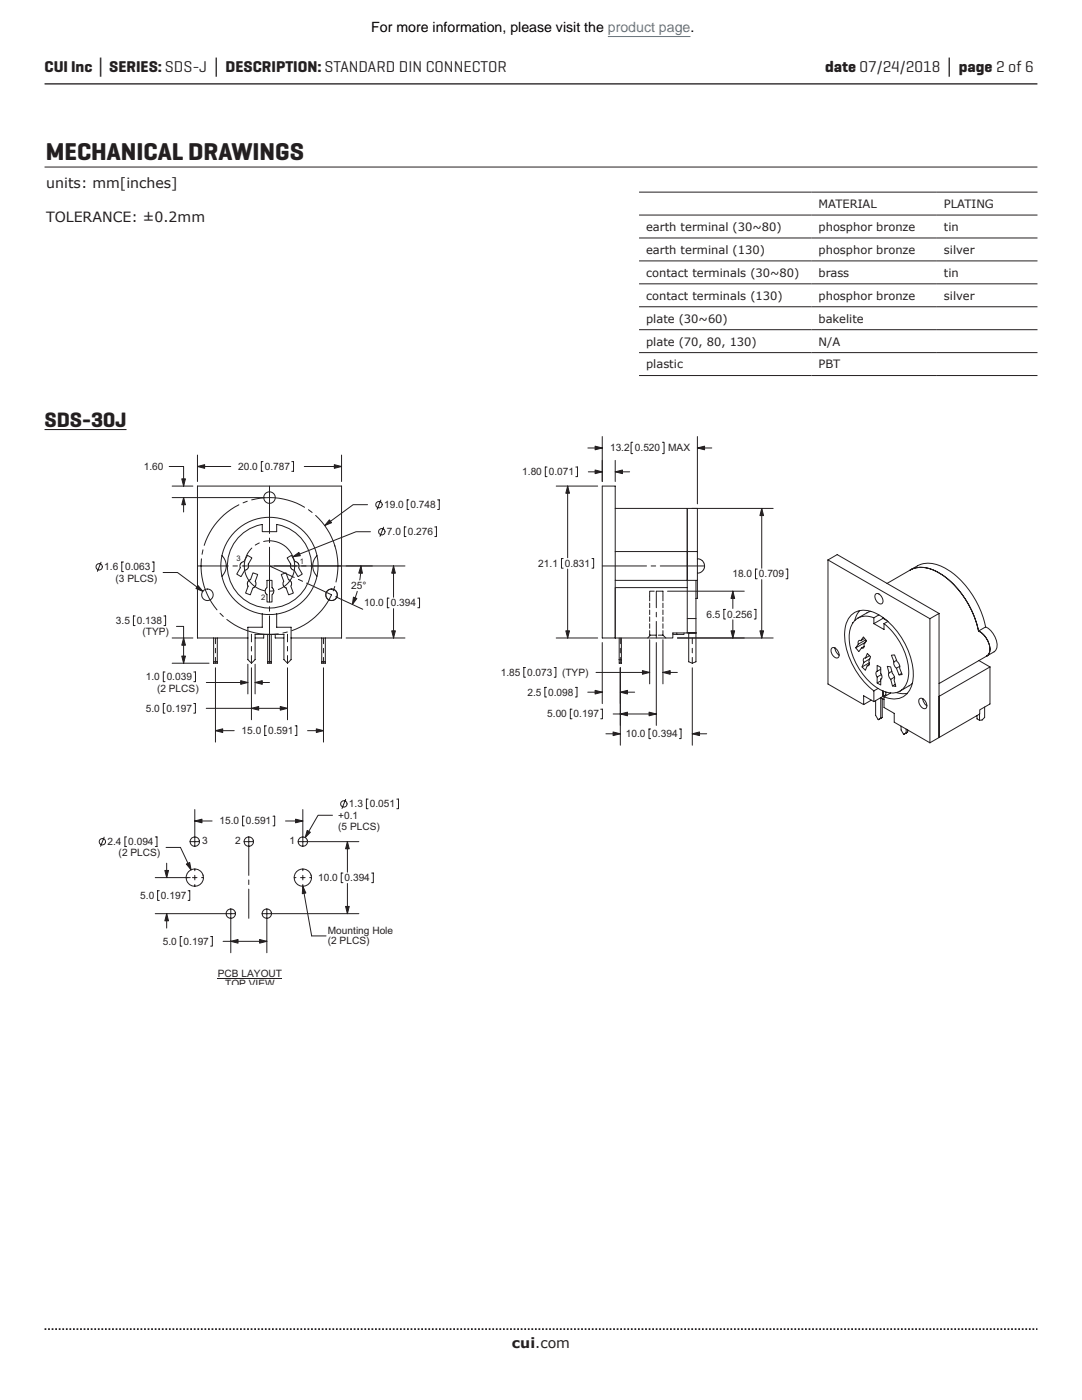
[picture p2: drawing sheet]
<svg xmlns="http://www.w3.org/2000/svg" width="216mm" height="279mm" viewBox="0 0 216 279" stroke-linecap="round" stroke-linejoin="round" font-family="sans-serif">
<path d="M8.9 265.3h198.1" fill="none" stroke="#231f20" stroke-width=".35" stroke-dasharray=".4 .4 .4 .4 .4 .4" stroke-dashoffset=".7" stroke-linecap="butt"/>
<path d="M8.9 16.7h198.1" fill="none" stroke="#231f20" stroke-width=".26"/>
<g fill="none" stroke="#231f20" stroke-width=".2">
<path d="M8.9 33.3h198.1M120.2 97h2.6v30.3h-2.6zM44.3 110.9l.7 1 .2 1-.2 1-.7 1.1M48 113.3l-.1-.4 .1-.4 .7-.4 .7-1.3 .9 .5-.8 1.3v.7l-.2 .3-.5 .2-.7 1.3-.9-.5 .8-1.3M48.1 106.7a8.2 8.2 0 0 1 4.2-2v1.4h2.9v-1.4a8.4 8.4 0 0 1 6.3 11.4 8.4 8.4 0 0 1-12.6 3.7 8.4 8.4 0 0 1-.8-13.1zM50.5 114.3l.9 .4-.5 1.3 .1 .8-.2 .4-.4 .1-.5 1.4-.9-.3 .5-1.4-.1-.8 .2-.3 .4-.2zM53.3 115.8h1v1.5l.3 .5v.5l-.3 .4v1.4h-1v-1.4l-.4-.6 .1-.5 .3-.3zM56.1 114.7l1-.4 .5 1.4 .5 .4 .1 .4-.2 .5 .5 1.4-.9 .3-.5-1.4-.6-.5v-.4l.1-.4zM58.7 113.8l-.6-.4-.2-.3 .1-.5-.7-1.3 .9-.5 .7 1.3 .6 .4 .2 .4-.1 .4 .7 1.3-.8 .5-.8-1.3M63.3 110.9l-.8 1.2a2.86 2.86 0 0 0 .8 2.9M122.8 101.5h16.4v8.6M122.8 110.1h16.4"/>
<path d="M122.8 115.8h14.3M137.1 117.3h-14.3v10M137.1 115.8v10.5M137.1 110.1v5.7M137.1 101.5v8.6zM138.9 115.8v7.6M139.2 111.5l.5 .1 .5 .4 .4 .9M139.2 110.1v5.7h-2.1M139.2 115.8v3.6h-.3M140.6 112.9l-.1 .6-.3 .5-.5 .3-.5 .1M165.2 111.7v24.8l7.1 4.1M165.2 111.7l20.4 11.8"/>
<path d="M165.2 111.7l1.9-1 20.3 11.7M174.7 118.6a.98 .98 0 0 1 1.4 .8 .65 .65 0 0 1 .1 .8 .65 .65 0 0 1-.6 .3 1.6 1.6 0 0 1-.9-1.9zM181.6 113.8a6 6 0 0 1 7.5-.1 18.3 18.3 0 0 1 7.6 11.4l-1.4 .8M181.6 113.8l-4.6 2.6M181.6 113.8a5.8 5.8 0 0 1 6.1 .7 18.4 18.4 0 0 1 7.6 11.4M181.6 113.8a5.6 5.6 0 0 1 5.8 .6 18.3 18.3 0 0 1 7.9 11.5M42.6 127.3v5.1h.8v-5.1M42.6 132.1h.8M49.5 125.2h2.8v-2.7h2.9v2.7h2.9v6.4l-.7 .8-.7-.8v-5h-5.8v5l-.7 .8-.7-.8zM49.5 127.3h-10.1v-30.3h28.8v30.3h-10.1M52.3 122.5a9.7 9.7 0 0 1-6.6-14.9 9.7 9.7 0 0 1 16.3 .1 9.7 9.7 0 0 1-6.8 14.8M52.6 126.6v.7h-1.7"/>
<path d="M53.4 132.1h.7M53.4 126.6v5.8h.7v-5.8M54.9 126.6v.7h1.8M64.2 132.1h.7v.3h-.7zM64.2 127.3v4.8M64.9 127.3v4.8M123.6 127.3v5.1h.4v-5.1M123.6 131.6h.4M135.1 126.3v.3M136.5 126.3v.3h-2.2M137.1 123.4h1.8v2.9M137.4 126.3v5.8l.7 .3 .8-.3v-5.8"/>
<path d="M138.9 126.3h-4.6v1h-11.5M166 129.3a1.32 1.32 0 0 1 1.2 1.9 1.31 1.31 0 0 1-1.2-1.9zM166.6 129.3l.3 .9 .5 .5M170.1 124.3l.1 .1M171.3 128l.1-.2 .4 .1 .5-.8 .6 .8-.5 .7a.44 .44 0 0 1 0 .6 .44 .44 0 0 1-.5 .1l-.5 .7-.6-.7 .5-.7zM171.5 121.9l-.5 .6-.4 1.4M172.4 129l-.5 .3M172.5 127.4l-.7 .5M172.6 128.2l-1.9 1.1M172.6 128.2v.1M172.7 127.7l-1.4 .9M172.9 127.8l-.3 .4"/>
<path d="M173.1 130.4l.6 .7-.3 .9v.2a.45 .45 0 0 1-.4 .7l-.3 .9-.7-.7 .4-.9a.5 .5 0 0 1-.2-.6 .5 .5 0 0 1 .5-.3zM173.5 132.6l-.5 .3M173.5 132.3l-1.5 .8M173.5 130.9l-.8 .4M173.5 131.5l-1.1 .7M173.7 122l-2.5 1.4M173.9 139.7l-1.6 .9M174.4 137.9a15.1 15.1 0 0 1-5.8-11.9 4 4 0 0 1 1.9-3.7 4 4 0 0 1 4.1 0 14.7 14.7 0 0 1 7.6 13.1 3.9 3.9 0 0 1-4.8 4l-1-.3M174.4 124.5l2 1.1v-1.1M174.4 123.3v1.2M174.4 137.9v2.1M174.7 139.8v3l.5 .8"/>
<path d="M175 132.8l.7 .4v1.2l.2 .4a.53 .53 0 0 1-.2 .7v1.2l-.7-.4v-1.2l-.2-.4a.54 .54 0 0 1 .2-.7zM175.2 137.4l-.8 .5M175.4 122.7l-1 .6a3.4 3.4 0 0 0-4.9 3.1 12.7 12.7 0 0 0 6.6 11.5 3.4 3.4 0 0 0 5.2-2.9 12.9 12.9 0 0 0-4.9-10.5M175.7 133.6l-.7 .4M175.7 135.9l-.7 .4M175.9 135.4l-.2 .1M175.9 134.6l-.9 .5M176 139.4v3.8l-.3 .1M176.2 139l-1.8 1M176.2 123.2v.2M176.2 137.9v1.1M176.2 123.4l-1.8 1.1"/>
<path d="M176.2 123.4l.8 .5M176.4 139.6l-.7-.4v4.1M176.4 139.1v2.1l2 1.2v1.7l7.2 4.1M176.8 138.1v.6l-.6 .3M177 133l.7 .1 .4 1.3 .4 .6-.1 .7 .4 1.3-.7-.1-.4-1.3-.4-.6 .1-.7zM177.2 124l-.8 .5M177.7 138.3l-1.3 .8M177.9 130.8l.6-.1 .5 1.3 .5 .6v.7l.5 1.3-.6 .1-.5-1.3-.5-.6v-.7zM177.9 134l-.5 .3M178.5 135.1l-.8 .5M178.6 136.6l-.5 .3M178.8 138.2l1.3 .2h1"/>
<path d="M178.9 131.8l-.5 .3M179.5 133l-.6 .4M179.9 134.4l-.5 .3M182.1 136.4l-2.5 1.5M183.4 139.5a.99 .99 0 0 1 1.5 .8 .65 .65 0 0 1 0 .8 .65 .65 0 0 1-.6 .3 1.62 1.62 0 0 1-.9-1.9zM184.1 139.4l.3 .9 .6 .6M185.6 123.5v24.7M187.4 122.4l-1.8 1.1M187.4 122.4v24.8M195.3 125.9a4.1 4.1 0 0 1 2.1 4.5l-.5 .5a1.69 1.69 0 0 0 .6-1.9 4.4 4.4 0 0 0-2.2-3.1zM195.3 131.8l2.2 1.3M196.7 125.1a4.1 4.1 0 0 1 2.1 4.5l-.4 .5-11 6.3"/>
<path d="M197.5 133.1v7.4l-2 1.2v.8l-8.1 4.7M197.5 133.1l-10.1 5.9M69 159.5l-.8 1.9M73.4 159.5h-.3v1.9h.3M79.2 159.5h.3v1.9h-.3M174.4 140l-2.1-1.1v1.7M175.7 143.3l-.5 .3M176 143.2l-.8 .4M179.8 144.9v.8l.5 .9M180.8 145.5v.8M180.8 146.3l-.5 .3M181.1 145.7v.4l-.3 .2"/>
<path d="M181.1 146.1l-.8 .5M187.4 147.2l-1.8 1M195 142.8v.7l.5 .3M195.5 142.5v1.3M196.5 141.1v2.1l-.5 .5-.5 .1M20.8 167.1l-.7 1.8M25.3 167h-.4v1.9h.4M31 175.1h7M31 167h.3v1.9h-.3M31.8 177.8h-.4v1.9h.4M33.1 169.1h2.9l2.1 4.5M33.3 172.3v2.8"/>
<path d="M37.5 177.8h.4v1.9h-.4M37.9 168h1.9M38.4 175.1h.9M38.9 173.4v.4M38.9 174.7v.9M38.9 176.5v.4M38.9 161.6v7.3M38.9 163.8h3.4M40.2 175.1h.4M48.7 168h1.9M48.7 162.9h-.3v1.9h.3M49.6 167v7.7"/>
<path d="M49.6 175.6v.9M49.6 177.4v5.9M54.5 162.9h.3v1.9h-.3M57 163.8h3.4M58.7 175.1h.4M59.5 168h12.1M60 175.1h.9M60.4 173.4v.4M60.4 174.7v.9M60.4 176.5v.4M60.4 161.6v7.3M61.8 175.1h.3"/>
<path d="M66.3 162.7h-2.8l-2.6 4.5M68.4 174.2h-.3v2h.3M69.3 168v6.1M69.3 176.3v6M74.2 174.2h.3v2h-.3M31 182.3h16M33.3 182.3v2.9M36.3 186.9h-.3v1.9h.3M42 186.9h.4v1.9h-.4M44.5 187.9h8.7M46.1 181.4v8.7M52.3 182.3h19.3"/>
<path d="M53.2 181.4v8.7"/>
<circle cx="53.8" cy="99.3" r="1.15"/>
<circle cx="41.4" cy="118.7" r="1.15"/>
<circle cx="66.2" cy="118.7" r="1.15"/>
<circle cx="20.4" cy="168" r=".64"/>
<circle cx="38.9" cy="168" r=".93"/>
<circle cx="38.9" cy="175.2" r="1.72"/>
<circle cx="49.6" cy="168" r=".93"/>
<circle cx="60.4" cy="175.2" r="1.72"/>
<circle cx="60.4" cy="168" r=".94"/>
<circle cx="68.6" cy="160.4" r=".64"/>
<circle cx="46.1" cy="182.3" r=".93"/>
<circle cx="53.2" cy="182.3" r=".93"/>
</g>
<path d="M8.9 85.7h16.3" fill="none" stroke="#231f20" stroke-width=".21"/>
<path d="M69.3 168l.4 1.4h-.7z" fill="#231f20"/>
<path d="M69.3 168l.4 1.4h-.7z" fill="none" stroke="#231f20" stroke-width=".2"/>
<path d="M69 180.9h.7l-.4 1.4z" fill="#231f20"/>
<path d="M69 180.9h.7l-.4 1.4z" fill="none" stroke="#231f20" stroke-width=".2"/>
<path d="M51.8 187.5l1.4 .4-1.4 .3z" fill="#231f20"/>
<path d="M51.8 187.5l1.4 .4-1.4 .3z" fill="none" stroke="#231f20" stroke-width=".2"/>
<path d="M46.1 187.9l1.4-.4v.7z" fill="#231f20"/>
<path d="M46.1 187.9l1.4-.4v.7z" fill="none" stroke="#231f20" stroke-width=".2"/>
<path d="M37.2 172.4l.7-.3 .2 1.5z" fill="#231f20"/>
<path d="M37.2 172.4l.7-.3 .2 1.5z" fill="none" stroke="#231f20" stroke-width=".2"/>
<path d="M38.9 163.8l1.4-.3v.7z" fill="#231f20"/>
<path d="M38.9 163.8l1.4-.3v.7z" fill="none" stroke="#231f20" stroke-width=".2"/>
<path d="M59 163.5l1.4 .3-1.4 .4z" fill="#231f20"/>
<path d="M59 163.5l1.4 .3-1.4 .4z" fill="none" stroke="#231f20" stroke-width=".2"/>
<path d="M33.3 182.3l.3 1.5h-.7z" fill="#231f20"/>
<path d="M33.3 182.3l.3 1.5h-.7z" fill="none" stroke="#231f20" stroke-width=".2"/>
<path d="M32.9 173.7h.7l-.3 1.4z" fill="#231f20"/>
<path d="M32.9 173.7h.7l-.3 1.4z" fill="none" stroke="#231f20" stroke-width=".2"/>
<path d="M61.3 165.7l.6 .4-1 1.1z" fill="#231f20"/>
<g fill="none" stroke="#231f20" stroke-width=".2">
<path d="M50.2 99.8a13.7 13.7 0 0 1 10.6 1.4M53.8 97v9.5M76 99.8l-.7 1.8M81.6 99.8h-.4v1.9h.4M87.3 99.8h.4v1.9h-.4M39.4 112.9h6.2M40.2 111.5a13.7 13.7 0 0 0 3.1 10.2M40.5 109.7l-.2 .9M46.5 112.9h.9M47.7 100.7a13.8 13.8 0 0 0-7 8.1M48.3 112.9h11M49.3 100l-.8 .4"/>
<path d="M50.2 109.4a5 5 0 0 0 2.6 8.5M51.7 108.4l-.8 .4M52.6 108.1a5 5 0 0 1 6 3.4 5 5 0 0 1-3.1 6.2M53.8 112.9l4.9 2.3M53.8 107.4v.9M53.8 109.2v11M54.7 117.9l-1 .1M59.5 115.6l.9 .4M60.2 112.9h.9M61.2 116.4l5 2.3M61.6 101.7l.7 .6M62 112.9h6.2"/>
<path d="M63 102.9a13.7 13.7 0 0 1 4 13.3M66.1 118.7a13.6 13.6 0 0 1-7.9 7.2M66.8 117l-.3 .9M67 119.1l5.4 2.5M69.1 112.9h5.2M71.3 118l-1 2.6M72 112.9l-.2 2.8M73.3 100.7h-2.8l-5.7 4.2M73.9 106.1h-2.9l-12.6 5M76.5 105.2l-.7 1.8M81 105.2h-.3v1.9h.3M86.8 105.2h.3v1.9h-.3"/>
<path d="M43 127.3v1.2M43 129.4v.9M43 131.2v1.2M43 133.3v14.8M43.9 122.4l.7 .6M45.3 123.6a13.7 13.7 0 0 0 10.2 2.9M50.2 126.6v1.5M50.2 129v.9M50.2 130.8v1.6M50.2 133.3v10.3M53.8 121.1v.9M53.8 122.9v9.5"/>
<path d="M57.3 126.1l-.9 .2M57.4 133.3v10.3M57.4 126.6v1.5M57.4 129v.9M57.4 130.8v1.6M64.5 127.3v1.2M64.5 129.4v.9M64.5 131.2v1.2M64.5 133.3v14.8M32.9 140.4h-.3v1.9h.3M38.7 140.4h.3v1.9h-.3M41.2 141.4h16.2"/>
<path d="M43 145.8h3.7M53.2 144.9h-.4v1.9h.4M58.9 144.9h.3v1.9h-.3M61.4 145.8h3.1M61.3 165.7l.6 .4-1 1.1z"/>
<circle cx="66.2" cy="118.7" r="1.15"/>
<circle cx="75.6" cy="100.7" r=".64"/>
<circle cx="76.2" cy="106.1" r=".64"/>
</g>
<path d="M70.5 119.2l.7 .2-.9 1.2z" fill="#231f20"/>
<path d="M70.5 119.2l.7 .2-.9 1.2z" fill="none" stroke="#231f20" stroke-width=".2"/>
<path d="M72 113l.3 1.4h-.7z" fill="#231f20"/>
<path d="M72 113l.3 1.4h-.7z" fill="none" stroke="#231f20" stroke-width=".2"/>
<path d="M50.2 141.4l1.4-.4v.7z" fill="#231f20"/>
<path d="M50.2 141.4l1.4-.4v.7z" fill="none" stroke="#231f20" stroke-width=".2"/>
<path d="M55.9 141l1.5 .4-1.5 .3z" fill="#231f20"/>
<path d="M55.9 141l1.5 .4-1.5 .3z" fill="none" stroke="#231f20" stroke-width=".2"/>
<path d="M63.1 145.5l1.4 .3-1.4 .4z" fill="#231f20"/>
<path d="M63.1 145.5l1.4 .3-1.4 .4z" fill="none" stroke="#231f20" stroke-width=".2"/>
<path d="M58.4 111.1l1.2-.9 .3 .7z" fill="#231f20"/>
<path d="M58.4 111.1l1.2-.9 .3 .7z" fill="none" stroke="#231f20" stroke-width=".2"/>
<path d="M43 145.8l1.4-.3v.7z" fill="#231f20"/>
<path d="M43 145.8l1.4-.3v.7z" fill="none" stroke="#231f20" stroke-width=".2"/>
<path d="M65.7 103.7l.5 .6-1.4 .6z" fill="#231f20"/>
<g fill="none" stroke="#231f20" stroke-width=".2">
<path d="M65.7 103.7l.5 .6-1.4 .6zM120.2 112.9h8.8M129.6 119v.9M129.9 112.9h.9M130.5 118h-.9v.9M131 118v3.3M131 118h1.3v.9M131.7 112.9h8.9M132.3 119v.9M133.2 118h15.3M146.2 118v3.4M104.9 133.2h-.4v2h.4"/>
<path d="M109.1 137.2h-.4v1.9h.4M110.6 133.2h.3v2h-.3M114.8 137.2h.3v1.9h-.3M117.3 138.1h2.9M118.9 134.2h10.7M120.2 128.2v12.2M123.8 138.1h2.8M123.8 133.3v15.4M123.8 127.3v1.2M123.8 129.4v.9M123.8 131.2v1.2M129.6 127.7v8.8"/>
<path d="M129.6 125.8v1h1.3M129.6 120.4v.9M129.6 121.7v1M129.6 123.1v.9M129.6 124.5v.9M129.8 126.8l-.6 .5M131 122.2v.9M131 124v3.3M131 128.2v16.6M131.4 126.8h.9M132.3 126.8l.6 .5M132.3 120.4v.9"/>
<path d="M132.3 121.7v1M132.3 123.1v.9M132.3 124.5v.9M132.3 125.8v1M132.3 127.7v8.8M132.3 134.2h2.9M135.2 127.3h13.3M138.1 127.3v1.2M138.1 129.4v.9M138.1 131.2v1.2M138.1 133.3v15.4M144.8 121.6h-.4v1.9h.4"/>
<path d="M146.2 123.7v3.6M150.5 121.6h.3v1.9h-.3M114.1 141.5h-.3v1.9h.3M119.9 141.5h.3v1.9h-.3M120.9 146.4h2.9M122.3 142.5h8.7M129.8 145.5h-.3v1.9h.3M135.6 145.5h.3v1.9h-.3M138.1 146.4h2.9"/>
</g>
<path d="M118.7 137.8l1.5 .3-1.5 .4z" fill="#231f20"/>
<path d="M118.7 137.8l1.5 .3-1.5 .4z" fill="none" stroke="#231f20" stroke-width=".2"/>
<path d="M123.8 138.1l1.4-.3v.7z" fill="#231f20"/>
<path d="M123.8 138.1l1.4-.3v.7z" fill="none" stroke="#231f20" stroke-width=".2"/>
<path d="M122.3 146.1l1.5 .3-1.5 .4z" fill="#231f20"/>
<path d="M122.3 146.1l1.5 .3-1.5 .4z" fill="none" stroke="#231f20" stroke-width=".2"/>
<path d="M138.1 146.4l1.5-.3v.7z" fill="#231f20"/>
<path d="M138.1 146.4l1.5-.3v.7z" fill="none" stroke="#231f20" stroke-width=".2"/>
<path d="M123.8 142.5l1.4-.4v.8z" fill="#231f20"/>
<path d="M123.8 142.5l1.4-.4v.8z" fill="none" stroke="#231f20" stroke-width=".2"/>
<path d="M129.5 142.1l1.5 .4-1.5 .4z" fill="#231f20"/>
<path d="M129.5 142.1l1.5 .4-1.5 .4z" fill="none" stroke="#231f20" stroke-width=".2"/>
<path d="M146.2 118l.4 1.4h-.7z" fill="#231f20"/>
<path d="M146.2 118l.4 1.4h-.7z" fill="none" stroke="#231f20" stroke-width=".2"/>
<path d="M145.9 125.9h.7l-.4 1.4z" fill="#231f20"/>
<path d="M145.9 125.9h.7l-.4 1.4z" fill="none" stroke="#231f20" stroke-width=".2"/>
<path d="M132.3 134.2l1.4-.4v.8z" fill="#231f20"/>
<path d="M132.3 134.2l1.4-.4v.8z" fill="none" stroke="#231f20" stroke-width=".2"/>
<path d="M128.2 133.8l1.4 .4-1.4 .4z" fill="#231f20"/>
<path d="M128.2 133.8l1.4 .4-1.4 .4zM60.4 176.9l1.8 9.9h2.9M43.5 195.2h12.8" fill="none" stroke="#231f20" stroke-width=".2"/>
<path d="M60.4 176.9l.6 1.3-.7 .2z" fill="#231f20"/>
<g fill="none" stroke="#231f20" stroke-width=".2">
<path d="M33.8 93.1h2.8v3.9M34.4 97h4.1M34.4 99.3h18.5M36.6 99.3v2.9M39.4 93.1h6.7M39.4 90.8v5.3M52.5 92.1h-.4v2h.4M58.2 92.1h.4v2h-.4M60.7 93.1h7.5M68.2 90.8v5.3M20.2 112.2l-.8 1.8M24.6 112.2h-.3v1.9h.3"/>
<path d="M30.4 112.2h.3v1.9h-.3M32.5 114.3h2.9l5.1 3.7M54.7 113h26.1M77.6 119.4h-.3v1.9h.3M78.5 113v6.2M83.4 119.4h.3v1.9h-.3M27 122.9h-.4v1.9h.4M32.7 122.9h.3v1.9h-.3M32.9 134.1h-.3v1.9h.3M34.4 127.3h4.1M34.4 132.4h7.3M35.2 125h1.4v7.4"/>
<path d="M38.7 134.1h.3v1.9h-.3M41.2 136.2h8.3M49.5 132.6v5.9M50.9 136.2h2.9M50.9 132.6v5.9M69.1 127.3h11.7M78.5 121.5v5.8M60.4 176.9l.6 1.3-.7 .2z"/>
<circle cx="19.8" cy="113.1" r=".64"/>
</g>
<path d="M36.3 95.6h.7l-.4 1.4z" fill="#231f20"/>
<path d="M36.3 95.6h.7l-.4 1.4z" fill="none" stroke="#231f20" stroke-width=".2"/>
<path d="M36.6 99.3l.4 1.4h-.7z" fill="#231f20"/>
<path d="M36.6 99.3l.4 1.4h-.7z" fill="none" stroke="#231f20" stroke-width=".2"/>
<path d="M48 135.8l1.5 .4-1.5 .4z" fill="#231f20"/>
<path d="M48 135.8l1.5 .4-1.5 .4z" fill="none" stroke="#231f20" stroke-width=".2"/>
<path d="M39.5 116.9l1 1.1-1.4-.5z" fill="#231f20"/>
<path d="M39.5 116.9l1 1.1-1.4-.5z" fill="none" stroke="#231f20" stroke-width=".2"/>
<path d="M39.4 93.1l1.4-.4v.8z" fill="#231f20"/>
<path d="M39.4 93.1l1.4-.4v.8z" fill="none" stroke="#231f20" stroke-width=".2"/>
<path d="M66.7 92.7l1.5 .4-1.5 .4z" fill="#231f20"/>
<path d="M66.7 92.7l1.5 .4-1.5 .4z" fill="none" stroke="#231f20" stroke-width=".2"/>
<path d="M78.5 113l.4 1.4h-.7z" fill="#231f20"/>
<path d="M78.5 113l.4 1.4h-.7z" fill="none" stroke="#231f20" stroke-width=".2"/>
<path d="M78.2 125.9h.7l-.4 1.4z" fill="#231f20"/>
<path d="M78.2 125.9h.7l-.4 1.4z" fill="none" stroke="#231f20" stroke-width=".2"/>
<path d="M50.9 136.2l1.4-.4v.8z" fill="#231f20"/>
<path d="M50.9 136.2l1.4-.4v.8z" fill="none" stroke="#231f20" stroke-width=".2"/>
<path d="M36.6 127.3l.4 1.5h-.7z" fill="#231f20"/>
<path d="M36.6 127.3l.4 1.5h-.7z" fill="none" stroke="#231f20" stroke-width=".2"/>
<path d="M36.3 130.9h.7l-.4 1.5z" fill="#231f20"/>
<g fill="none" stroke="#231f20" stroke-width=".2">
<path d="M109.2 93.2h-.4v1.9h.4M111 97h8.3M113.3 97v14.3M114.9 93.2h.3v1.9h-.3M117.3 89.4h2.9M117.4 94.2h2.8M120.2 87.1v9M122.8 94.2h2.8M122.8 91.9v4.2M126.3 88.3h-.4v2.2h.4M132.2 88.3h.3v2.2h-.3M139.2 87.1v13.5"/>
<path d="M139.2 89.4h2.8M112.4 111.5h-.4v1.9h.4M113.3 113.6v13.7M118.1 111.5h.4v1.9h-.4M138 101.5h16.3M151.1 113.6h-.4v1.9h.4M152 101.5v11.9M152 115.7v11.6M156.8 113.6h.4v1.9h-.4M36.3 130.9h.7l-.4 1.5zM111 127.3h8.3M135.2 127.3h19.1"/>
</g>
<path d="M118.7 89l1.5 .4-1.5 .4z" fill="#231f20"/>
<path d="M118.7 89l1.5 .4-1.5 .4z" fill="none" stroke="#231f20" stroke-width=".2"/>
<path d="M139.2 89.4l1.4-.4v.8z" fill="#231f20"/>
<path d="M139.2 89.4l1.4-.4v.8z" fill="none" stroke="#231f20" stroke-width=".2"/>
<path d="M118.7 93.8l1.5 .4-1.5 .3z" fill="#231f20"/>
<path d="M118.7 93.8l1.5 .4-1.5 .3z" fill="none" stroke="#231f20" stroke-width=".2"/>
<path d="M122.8 94.2l1.4-.4v.7z" fill="#231f20"/>
<path d="M122.8 94.2l1.4-.4v.7z" fill="none" stroke="#231f20" stroke-width=".2"/>
<path d="M112.9 125.9h.7l-.3 1.4z" fill="#231f20"/>
<path d="M112.9 125.9h.7l-.3 1.4z" fill="none" stroke="#231f20" stroke-width=".2"/>
<path d="M113.3 97l.3 1.4h-.7z" fill="#231f20"/>
<path d="M113.3 97l.3 1.4h-.7z" fill="none" stroke="#231f20" stroke-width=".2"/>
<path d="M152 101.5l.4 1.4h-.8z" fill="#231f20"/>
<path d="M152 101.5l.4 1.4h-.8z" fill="none" stroke="#231f20" stroke-width=".2"/>
<path d="M151.6 125.9h.8l-.4 1.4z" fill="#231f20"/>
<path d="M127.5 38.3h79.5M127.5 42.9h79.5M127.5 47.5h79.5M127.5 52.1h79.5M127.5 56.6h79.5M127.5 61.2h79.5M127.5 65.8h79.5M127.5 70.4h79.5M127.5 74.9h79.5M151.6 125.9h.8l-.4 1.4z" fill="none" stroke="#231f20" stroke-width=".2"/>
<path d="M121.3 7.3h16.5" fill="none" stroke="#4582a4" stroke-width=".2"/>
<text font-size="4.9" fill="#231f20" x="9.1" y="31.9">MECHANICAL DRAWINGS</text>
<text font-size="4.2" fill="#231f20" x="8.9" y="85.3">SDS-30J</text>
<g font-size="3.2" fill="#231f20">
<text x="8.9" y="14.3">CUI Inc │ SERIES: SDS-J │ DESCRIPTION: STANDARD DIN CONNECTOR</text>
<text x="164.6" y="14.3">date 07/24/2018 │ page 2 of 6</text>
</g>
<text font-size="2.8" x="74.1" y="6.4">For more information, please visit the product page.</text>
<g font-size="2.8" fill="#231f20">
<text x="9.2" y="37.5">units: mm[inches]</text>
<text x="9.2" y="44.2">TOLERANCE: ±0.2mm</text>
<text x="102.2" y="269">cui.com</text>
</g>
<g font-size="2.3" fill="#231f20">
<text x="163.3" y="41.5">MATERIAL</text>
<text x="188.4" y="41.5">PLATING</text>
<text x="128.9" y="46.1">earth terminal (30~80)</text>
<text x="163.3" y="46.1">phosphor bronze</text>
<text x="188.4" y="46.1">tin</text>
<text x="128.9" y="50.7">earth terminal (130)</text>
<text x="163.3" y="50.7">phosphor bronze</text>
<text x="188.4" y="50.7">silver</text>
<text x="128.9" y="55.2">contact terminals (30~80)</text>
<text x="128.9" y="59.8">contact terminals (130)</text>
<text x="163.3" y="55.2">brass</text>
<text x="163.3" y="59.8">phosphor bronze</text>
<text x="188.4" y="55.2">tin</text>
<text x="188.4" y="59.8">silver</text>
<text x="128.9" y="64.4">plate (30~60)</text>
<text x="163.3" y="64.4">bakelite</text>
<text x="128.9" y="69">plate (70, 80, 130)</text>
<text x="163.3" y="69">N/A</text>
<text x="128.9" y="73.5">plastic</text>
<text x="163.3" y="73.5">PBT</text>
</g>
<g font-size="2" fill="#231f20">
<text x="28.7" y="93.8">1.60</text>
<text x="47.5" y="93.8">20.0</text>
<text x="52.8" y="93.8">0.787</text>
<text x="104.2" y="94.8">1.80</text>
<text x="109.5" y="94.8">0.071</text>
<text x="121.7" y="90.1">13.2</text>
<text x="126.7" y="90.1">0.520</text>
<text x="133.3" y="90.1">MAX</text>
<text x="76.6" y="101.4">19.0</text>
<text x="81.9" y="101.4">0.748</text>
<text x="77.2" y="106.8">7.0 0.276</text>
<text x="20.8" y="113.8">1.6 0.063</text>
<text x="107.4" y="113.1">21.1 0.831</text>
<text x="23.1" y="116.1">(3 PLCS)</text>
<text x="70.1" y="117.6">25°</text>
<text x="146.1" y="115.2">18.0 0.709</text>
<text x="23.1" y="124.6">3.5 0.138</text>
<text x="72.7" y="121">10.0</text>
<text x="78" y="121">0.394</text>
<text x="141" y="123.2">6.5 0.256</text>
<text x="28.4" y="126.8">(TYP)</text>
<text x="29.1" y="135.8">1.0</text>
<text x="33.3" y="135.8">0.039</text>
<text x="99.9" y="134.9">1.85</text>
<text x="105.2" y="134.9">0.073</text>
<text x="112.2" y="134.9">(TYP)</text>
<text x="29.1" y="142">5.0 0.197</text>
<text x="31.3" y="138">(2 PLCS)</text>
<text x="105.2" y="138.8">2.5 0.098</text>
<text x="109.2" y="143.2">5.00</text>
<text x="114.5" y="143.2">0.197</text>
<text x="48.2" y="146.5">15.0</text>
<text x="53.5" y="146.5">0.591</text>
<text x="124.9" y="147.1">10.0</text>
<text x="130.2" y="147.1">0.394</text>
<text x="69.6" y="161.1">1.3 0.051</text>
<text x="43.8" y="164.5">15.0</text>
<text x="49.1" y="164.5">0.591</text>
<text x="67.5" y="163.4">+0.1</text>
<text x="67.5" y="165.6">(5 PLCS)</text>
<text x="21.4" y="168.7">2.4</text>
<text x="23.7" y="170.9">(2 PLCS)</text>
<text x="25.6" y="168.7">0.094</text>
<text x="40.4" y="168.5">3</text>
<text x="46.9" y="168.5">2</text>
<text x="57.8" y="168.5">1</text>
<text x="28" y="179.4">5.0 0.197</text>
<text x="63.5" y="175.9">10.0</text>
<text x="68.8" y="175.9">0.394</text>
<text x="32.5" y="188.5">5.0 0.197</text>
<text x="65.4" y="186.3">Mounting Hole</text>
<text x="65.4" y="188.4">(2 PLCS)</text>
<text x="43.5" y="194.9">PCB LAYOUT</text>
<text x="44.9" y="197">TOP VIEW</text>
</g>
<g font-size="1.5" fill="#231f20">
<text x="47.2" y="112">3</text>
<text x="59.8" y="112.5">1</text>
<text x="52.1" y="119.8">2</text>
</g>
</svg>
